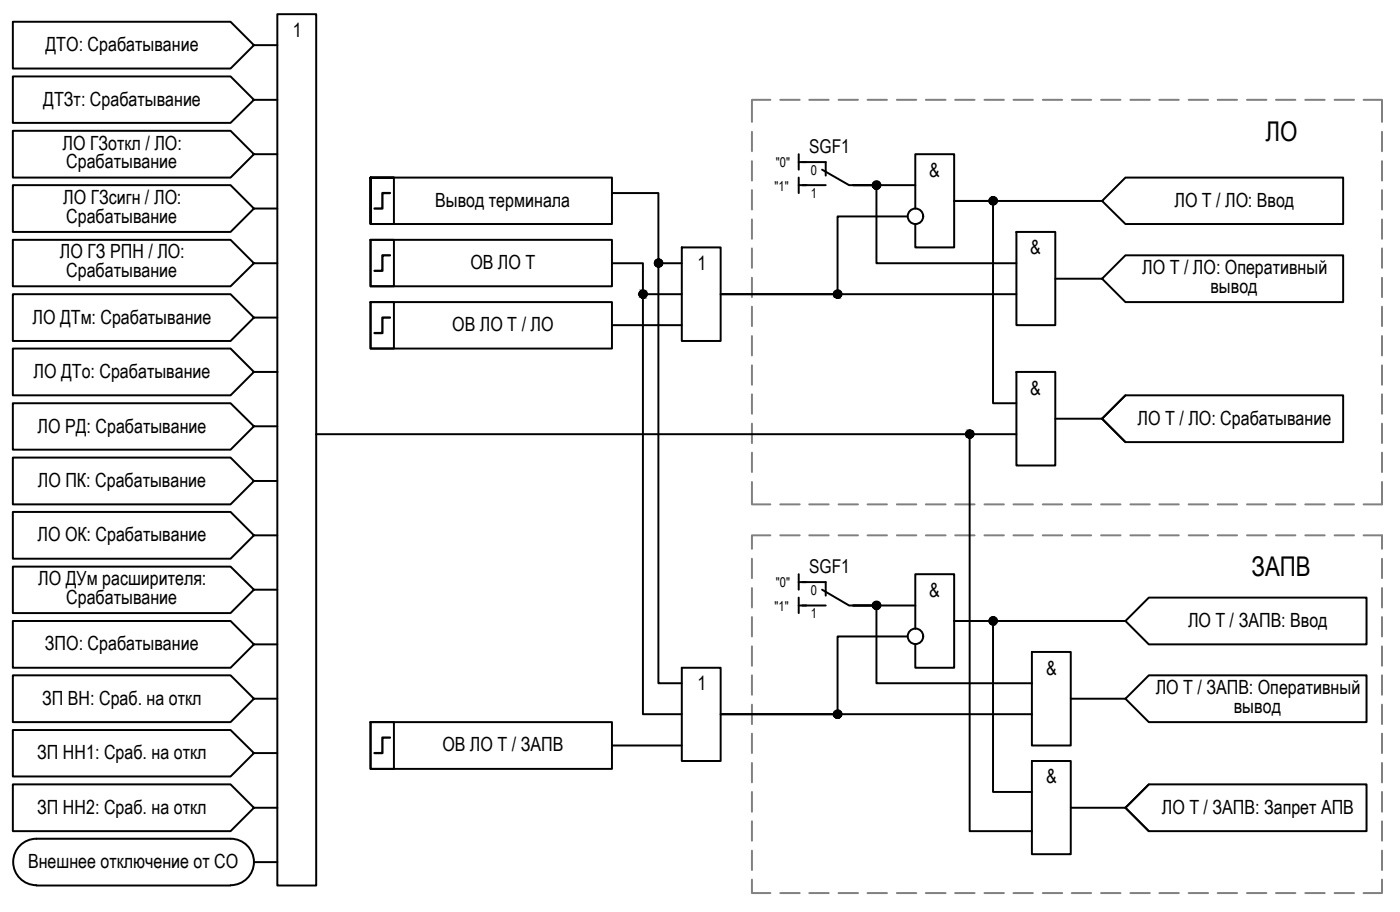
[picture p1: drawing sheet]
<svg xmlns="http://www.w3.org/2000/svg" width="180mm" height="117mm" viewBox="0 0 180 117" stroke-linecap="round" stroke-linejoin="round" font-family="sans-serif">
<!-- layer: 0 -->
<g fill="none" stroke="#808080" stroke-width=".25">
<path d="M96.6 16.9v2.5M99 12.8h-2.4v2.9M100.3 12.8h2.5M104 12.8h2.5M107.8 12.8h2.5M111.5 12.8h2.5M115.3 12.8h2.5M119 12.8h2.5M122.8 12.8h2.5M126.5 12.8h2.5M130.3 12.8h2.5M134 12.8h2.5"/>
<path d="M137.8 12.8h2.5M141.5 12.8h2.5M145.3 12.8h2.5M149 12.8h2.5M152.8 12.8h2.5M156.5 12.8h2.5M160.3 12.8h2.5M164 12.8h2.5M167.8 12.8h2.5M171.5 12.8h2.5M175.3 12.8h2.3v2.9M177.6 16.9v2.5"/>
<path d="M96.6 20.7v2.5M96.6 24.4v2.5M96.6 28.2v2.5M96.6 31.9v2.5M96.6 35.7v2.5M96.6 39.4v2.5M177.6 20.7v2.5M177.6 24.4v2.5M177.6 28.2v2.5M177.6 31.9v2.5M177.6 35.7v2.5M177.6 39.4v2.5"/>
<path d="M96.6 43.2v2.5M96.6 47v2.4M96.6 50.7v2.5M96.6 54.4v2.5M96.6 58.2v2.5M177.6 43.2v2.5M177.6 47v2.4M177.6 50.7v2.5M177.6 54.4v2.5M177.6 58.2v2.5M96.6 61.9v2.9h2.4M96.6 71.8v2.5"/>
<path d="M96.6 75.6v2.5M96.6 79.3v2.5M99 68.8h-2.4v1.7M100.3 64.8h2.5M100.3 68.8h2.5M104 64.8h2.5M104 68.8h2.5M107.8 64.8h2.5M107.8 68.8h2.5M111.5 64.8h2.5M111.5 68.8h2.5M115.3 64.8h2.5"/>
<path d="M115.3 68.8h2.5M119 64.8h2.5M119 68.8h2.5M122.8 64.8h2.5M122.8 68.8h2.5M126.5 64.8h2.5M126.5 68.8h2.5M130.3 64.8h2.5M130.3 68.8h2.5M134 64.8h2.5M134 68.8h2.5M137.8 64.8h2.5"/>
<path d="M137.8 68.8h2.5M141.5 64.8h2.5M141.5 68.8h2.5M145.3 64.8h2.5M145.3 68.8h2.5M149 64.8h2.5M149 68.8h2.5M152.8 64.8h2.5M152.8 68.8h2.5M156.5 64.8h2.5M156.5 68.8h2.5M160.3 64.8h2.5"/>
<path d="M160.3 68.8h2.5M164 64.8h2.5M164 68.8h2.5M167.8 64.8h2.5M167.8 68.8h2.5M171.5 64.8h2.5M171.5 68.8h2.5M175.3 68.8h2.3v1.7M177.6 61.9v2.9h-2.3M177.6 71.8v2.5M177.6 75.6v2.5M177.6 79.3v2.5"/>
<path d="M96.6 83.1v2.5M96.6 86.8v2.5M96.6 90.6v2.5M96.6 94.3v2.5M96.6 98v2.5M177.6 83.1v2.5M177.6 86.8v2.5M177.6 90.6v2.5M177.6 94.3v2.5M177.6 98v2.5M96.6 113v1.8h2.4M96.6 101.8v2.5"/>
<path d="M96.6 105.5v2.5M96.6 109.3v2.5M100.3 114.8h2.5M104 114.8h2.5M107.8 114.8h2.5M111.5 114.8h2.5M115.3 114.8h2.5M119 114.8h2.5M122.8 114.8h2.5M126.5 114.8h2.5M130.3 114.8h2.5M134 114.8h2.5"/>
<path d="M137.8 114.8h2.5M141.5 114.8h2.5M145.3 114.8h2.5M149 114.8h2.5M152.8 114.8h2.5M156.5 114.8h2.5M160.3 114.8h2.5M164 114.8h2.5M167.8 114.8h2.5M171.5 114.8h2.5M177.6 113v1.8h-2.3M177.6 101.8v2.5"/>
<path d="M177.6 105.5v2.5M177.6 109.3v2.5"/>
</g>
<g fill="none" stroke="#000" stroke-width=".25">
<path d="M1.7 2.8h27.9l3 3-3 3h-27.9zM1.7 9.8h27.9l3 3-3 3h-27.9zM1.7 16.8h27.9l3 3-3 3h-27.9zM32.6 5.8h3M32.6 12.8h3M32.6 19.8h3M35.6 1.8h5v112h-5zM102.7 19.8v2M1.7 23.8h27.9l3 3-3 3h-27.9zM1.7 30.8h27.9l3 3-3 3h-27.9zM1.7 37.8h27.9l3 3-3 3h-27.9zM32.6 26.8h3"/>
<path d="M32.6 33.8h3M47.6 38.8h3v6h-3zM47.6 38.8h31.1v6h-31.1zM47.6 30.8h31.1v6h-31.1zM47.6 30.8h3v6h-3zM47.6 22.8v6h3v-6h-3h31.1v6h-31.1zM78.7 33.8h3.9v4h5M78.7 24.8h5.9v9h3M82.6 37.8v54h5M84.6 33.8v54h3M87.6 31.8h5v12h-5zM102.7 22.8v2"/>
<path d="M102.7 20.8h.9M102.7 23.8h.9M116.6 27.8h-8.9v10h-15.1h38M117.6 23.8h-8h3v10h18M117.6 26.8v-7h5v12h-5v-3M130.6 29.8h5v12h-5zM135.6 35.8h6M141.6 25.8l3.1-3h27.9v6h-27.9zM141.6 25.8h-19h5v26h3M144.7 32.8h27.9v6h-27.9l-3.1-3zM1.7 44.8h27.9l3 3-3 3h-27.9zM1.7 51.8h27.9l3 3-3 3h-27.9z"/>
<path d="M1.7 58.8h27.9l3 3-3 3h-27.9zM32.6 40.8h3M32.6 47.8h3M32.6 54.8h3M40.6 55.8h90M78.7 41.8h8.9M124.6 55.8v51h8M130.6 47.8h5v12h-5zM135.6 53.8h6M141.6 53.8l3.1-3h27.9v6h-27.9zM144.7 50.8l-3.1 3 3.1 3M1.7 65.8h27.9l3 3-3 3h-27.9z"/>
<path d="M1.7 72.8h27.9l3 3-3 3h-27.9zM1.7 79.8h27.9l3 3-3 3h-27.9zM32.6 61.8h3M32.6 68.8h3M32.6 75.8h3M102.7 73.8v2M102.7 76.8v2M102.7 74.8h.9M102.7 77.8h.9M117.6 77.8h-8h3v10h20M144.7 79.8l3-3h27.9v6h-27.9zM144.7 79.8h-22.1h5v22h5"/>
<path d="M1.7 86.8h27.9l3 3-3 3h-27.9zM1.7 93.8h27.9l3 3-3 3h-27.9zM32.6 82.8h3M32.6 89.8h3M32.6 96.8h3M47.6 92.8h3v6h-3zM47.6 92.8h31.1v6h-31.1zM78.7 95.8h8.9M87.6 85.8h5v12h-5zM116.6 81.8h-8.9v10h-15.1h40M117.6 80.8v-7h5v12h-5v-3M132.6 97.8h5v12h-5z"/>
<path d="M132.6 83.8h5v12h-5zM137.6 89.8h7.1M144.7 89.8l3-3h27.9v6h-27.9zM1.7 100.8h27.9l3 3-3 3h-27.9zM4.7 107.8h24.9M4.7 113.8h24.9M4.7 107.8a2.98 2.98 0 0 0-3 3 2.98 2.98 0 0 0 3 3M29.7 107.8a2.98 2.98 0 0 1 2.9 3 2.98 2.98 0 0 1-2.9 3M32.6 103.8h3M32.6 110.8h3M137.6 103.8h7.1M144.7 103.8l3-3h27.9v6h-27.9z"/>
<path d="M147.7 100.8l-3 3 3 3"/>
<circle cx="82.7" cy="37.8" r=".49"/>
<circle cx="84.6" cy="33.8" r=".49"/>
<circle cx="107.7" cy="37.8" r=".49"/>
<circle cx="112.7" cy="23.8" r=".49"/>
<circle cx="117.7" cy="27.8" r=".99"/>
<circle cx="127.7" cy="25.8" r=".49"/>
<circle cx="124.7" cy="55.8" r=".49"/>
<circle cx="112.7" cy="77.8" r=".49"/>
<circle cx="127.7" cy="79.8" r=".49"/>
<circle cx="107.7" cy="91.8" r=".49"/>
<circle cx="117.7" cy="81.8" r=".99"/>
</g>
<path d="M50.1 32.8h-1v2h-1M50.1 24.8h-1v2h-1M50.1 40.8h-1v2h-1M50.1 94.8h-1v2h-1" fill="none" stroke="#000" stroke-width=".3"/>
<path d="M103.1 20.8h3v1.8M103.1 23.8h3M105.7 21.8l3.4 2h3M103.1 74.8h3v1.7M103.1 77.8h3M105.7 75.8l3.4 2h3" fill="none" stroke="#000" stroke-width=".25"/>
<!-- layer: 0 -->
<g fill="#000" stroke="#000" stroke-width=".13">
<path d="M82.6 38.3h.2zM82.6 37.3h.1zM84.5 34.3h.3zM84.6 33.3h.1zM107.5 38.3h.3zM107.5 37.3h.3zM107.6 37.3h.1zM112.3 24.2h.7zM112.5 24.3h.3zM112.6 23.3h.1zM127.6 26.3h.2zM127.6 25.3h.1z"/>
<path d="M124.5 56.3h.3zM124.6 55.3h.1zM112.5 78.3h.3zM112.6 77.3h.1zM127.6 79.3h.1zM107.4 91.4h.6zM107.5 91.3h.3zM107.5 92.3h.3zM107.6 91.3h.1zM127.6 80.3h.2z"/>
<path d="M82.6 38.3h.1zM82.6 38.3h.1z"/>
<path d="M82.6 37.3h.2zM82.6 37.3h.2z"/>
<path d="M82.6 37.3h.2zM82.5 37.3h.3z"/>
<path d="M82.5 37.3h.3zM82.4 37.3h.4z"/>
<path d="M82.5 38.3h.3zM82.5 38.3h.3z"/>
<path d="M82.4 37.3l.5 .1zM82.4 37.3l.5 .1z"/>
<path d="M82.4 38.3h.4zM82.4 38.3h.4z"/>
<path d="M82.4 37.4h.5zM82.3 37.4h.6z"/>
<path d="M82.4 38.2h.5zM82.4 38.2l.4 .1z"/>
<path d="M82.3 37.4h.7zM82.3 37.4h.7z"/>
<path d="M82.3 38.2h.6zM82.3 38.2h.6z"/>
<path d="M82.3 37.4l.7 .1zM82.3 37.4l.7 .1z"/>
<path d="M82.3 38.2h.7zM82.3 38.2h.6z"/>
<path d="M82.3 37.5h.7zM82.3 37.5h.7z"/>
<path d="M82.3 37.5l.8 .1zM82.3 37.5l.8 .1z"/>
<path d="M82.3 38.1h.7zM82.3 38.1h.7z"/>
<path d="M82.3 38.1h.7zM82.3 38.1l.7 .1z"/>
<path d="M82.2 37.6h.9zM82.2 37.6h.9z"/>
<path d="M82.2 38.1h.9zM82.2 38.1h.8z"/>
<path d="M82.2 37.6h.9zM82.2 37.6h.9z"/>
<path d="M82.2 37.6l.9 .1zM82.2 37.6l.9 .1z"/>
<path d="M82.2 37.7h.9zM82.2 37.7h.9z"/>
<path d="M82.2 37.9l.9 .1zM82.2 37.9l.9 .1z"/>
<path d="M82.2 38h.9zM82.2 38h.9z"/>
<path d="M82.2 38h.9zM82.2 38l.9 .1z"/>
<path d="M82.2 37.7l.9 .1zM82.1 37.8h1z"/>
<path d="M82.1 37.8h1zM82.1 37.8h1z"/>
<path d="M82.1 37.8h1zM82.1 37.8h1z"/>
<path d="M82.1 37.8l1 .1zM82.1 37.8l1 .1z"/>
<path d="M82.2 37.9h.9zM82.2 37.9h.9z"/>
<path d="M84.5 34.3h.2zM84.6 34.3h.1z"/>
<path d="M84.6 33.3h.2zM84.5 33.3h.3z"/>
<path d="M84.5 33.3h.3zM84.5 33.3h.3z"/>
<path d="M84.5 33.3l.3 .1zM84.5 33.3l.3 .1z"/>
<path d="M84.5 34.3h.3zM84.5 34.3h.3z"/>
<path d="M84.5 33.4h.4zM84.4 33.4h.5z"/>
<path d="M84.5 34.3h.3zM84.5 34.3h.3z"/>
<path d="M84.4 33.4h.5zM84.4 33.4h.5z"/>
<path d="M84.4 34.3h.5zM84.4 34.3h.4z"/>
<path d="M84.4 33.4h.6zM84.4 33.4h.6z"/>
<path d="M84.4 34.2h.5zM84.4 34.2l.5 .1z"/>
<path d="M84.3 33.4h.7zM84.3 33.4h.7z"/>
<path d="M84.3 34.2h.7zM84.3 34.2h.6z"/>
<path d="M84.3 33.4l.7 .1zM84.3 33.4l.7 .1z"/>
<path d="M84.3 34.2h.7zM84.3 34.2h.7z"/>
<path d="M84.2 33.5h.8zM84.2 33.5h.8z"/>
<path d="M84.2 33.5l.9 .1zM84.2 33.5l.9 .1z"/>
<path d="M84.2 34.1h.8zM84.2 34.1h.8z"/>
<path d="M84.2 34.1h.8zM84.2 34.1l.8 .1z"/>
<path d="M84.2 33.6h.9zM84.2 33.6h.9z"/>
<path d="M84.2 33.6l.9 .1zM84.2 33.6l.9 .1z"/>
<path d="M84.2 34h.9zM84.2 34h.9z"/>
<path d="M84.2 34h.9zM84.2 34l.8 .1z"/>
<path d="M84.2 33.7h.9zM84.2 33.7h.9z"/>
<path d="M84.2 33.7h.9zM84.2 33.7h.9z"/>
<path d="M84.2 33.7l.9 .1v-.1zM84.2 33.7l.9 .1h-.9z"/>
<path d="M84.2 33.8l.9 .1zM84.2 33.8l.9 .1z"/>
<path d="M84.2 33.9h.9zM84.2 33.9h.9z"/>
<path d="M84.2 33.9l.9 .1zM84.2 33.9l.9 .1z"/>
<path d="M84.2 34h.9zM84.2 34h.9z"/>
<path d="M107.5 38.3h.2zM107.6 38.3h.1z"/>
<path d="M107.6 37.3h.2zM107.6 37.3h.2zM107.5 37.3h.3z"/>
<path d="M107.5 37.3h.4zM107.4 37.3h.5z"/>
<path d="M107.4 37.3l.5 .1zM107.4 37.3l.5 .1z"/>
<path d="M107.4 38.3h.5zM107.4 38.3h.4zM107.5 38.3h.3z"/>
<path d="M107.4 37.4h.6zM107.4 37.4h.6z"/>
<path d="M107.4 38.2h.5zM107.4 38.2l.5 .1z"/>
<path d="M107.4 37.4h.6zM107.4 37.4h.6z"/>
<path d="M107.3 37.4l.7 .1zM107.3 37.4l.7 .1z"/>
<path d="M107.3 38.2h.7zM107.3 38.2h.7z"/>
<path d="M107.4 38.2h.6zM107.4 38.2h.5z"/>
<path d="M107.3 37.5h.7zM107.2 37.5h.8z"/>
<path d="M107.3 38.1h.7zM107.3 38.1l.7 .1z"/>
<path d="M107.2 37.5l.9 .1zM107.2 37.5l.9 .1z"/>
<path d="M107.2 38.1h.8zM107.2 38.1h.8z"/>
<path d="M107.2 37.6h.9zM107.2 37.6h.9z"/>
<path d="M107.2 37.6h.9zM107.2 37.6h.9z"/>
<path d="M107.2 38l.9 .1zM107.2 38l.9 .1z"/>
<path d="M107.2 38.1h.9zM107.2 38.1h.8z"/>
<path d="M107.2 37.6l.9 .1zM107.2 37.6l.9 .1z"/>
<path d="M107.1 37.7h1zM107.1 37.7h1z"/>
<path d="M107.1 37.7l1 .1zM107.1 37.7l1 .1z"/>
<path d="M107.1 37.8h1.1zM107.1 37.8h1.1z"/>
<path d="M107.1 37.8l1 .1zM107.1 37.8l1 .1z"/>
<path d="M107.1 37.9h1zM107.1 37.9h1z"/>
<path d="M107.1 37.9l1 .1zM107.1 37.9l1 .1z"/>
<path d="M107.2 38h.9zM107.2 38h.9z"/>
<path d="M107.1 37.8h1.1zM107.1 37.8h1z"/>
<path d="M112.5 24.3h.2zM112.6 24.3h.1z"/>
<path d="M112.6 23.3h.2zM112.5 23.3h.3z"/>
<path d="M112.5 23.3h.3zM112.5 23.3h.3z"/>
<path d="M112.5 23.3l.4 .1zM112.5 23.3l.4 .1z"/>
<path d="M112.5 24.3h.3zM112.5 24.3h.3z"/>
<path d="M112.4 23.4h.5zM112.4 23.4h.5z"/>
<path d="M112.4 24.3h.5zM112.4 24.3h.4z"/>
<path d="M112.4 23.4h.5zM112.4 23.4h.5z"/>
<path d="M112.4 24.3h.5zM112.4 24.3h.5z"/>
<path d="M112.4 23.4h.6zM112.3 23.4h.7z"/>
<path d="M112.4 24.2h.5zM112.4 24.2l.5 .1z"/>
<path d="M112.3 23.4l.7 .1zM112.3 23.4l.7 .1z"/>
<path d="M112.3 23.5h.7zM112.3 23.5h.7z"/>
<path d="M112.3 24.2h.7zM112.3 24.2h.6z"/>
<path d="M112.3 23.5h.8zM112.3 23.5h.8z"/>
<path d="M112.3 24.1h.7zM112.3 24.1l.7 .1zM112.3 24.2h.7z"/>
<path d="M112.2 23.5l.9 .1zM112.2 23.5l.9 .1z"/>
<path d="M112.2 23.6h.9zM112.2 23.6h.9z"/>
<path d="M112.2 24l.9 .1zM112.2 24l.9 .1z"/>
<path d="M112.2 24.1h.9zM112.2 24.1h.8z"/>
<path d="M112.2 23.6l.9 .1zM112.2 23.6l.9 .1z"/>
<path d="M112.2 23.7h.9zM112.2 23.7h.9z"/>
<path d="M112.1 23.7l1.1 .1zM112.1 23.7l1.1 .1z"/>
<path d="M112.1 23.9l1 .1zM112.1 23.9l1 .1z"/>
<path d="M112.2 24h.9zM112.2 24h.9z"/>
<path d="M112.2 24h.9zM112.2 24h.9z"/>
<path d="M112.1 23.8h1.1zM112.1 23.8h1.1z"/>
<path d="M112.1 23.8l1.1 .1v-.1zM112.1 23.8l1.1 .1h-1.1z"/>
<path d="M112.1 23.9h1.1zM112.1 23.9h1z"/>
<path d="M127.6 25.3h.2zM127.6 25.3h.2z"/>
<path d="M127.6 26.3h.1zM127.6 26.3h.1z"/>
<path d="M127.6 25.3h.2zM127.5 25.3h.3z"/>
<path d="M127.5 25.3l.3 .1zM127.5 25.3l.3 .1z"/>
<path d="M127.5 26.3h.3zM127.5 26.3h.3z"/>
<path d="M127.4 25.4h.5zM127.4 25.4h.5z"/>
<path d="M127.4 26.2h.4zM127.4 26.2l.4 .1z"/>
<path d="M127.4 25.4h.5zM127.4 25.4h.5z"/>
<path d="M127.4 26.2h.5zM127.4 26.2h.4z"/>
<path d="M127.3 25.4h.7zM127.3 25.4h.7z"/>
<path d="M127.3 26.2h.6zM127.3 26.2h.6z"/>
<path d="M127.3 26.2h.7zM127.3 26.2h.6z"/>
<path d="M127.3 25.4h.7zM127.3 25.4h.7z"/>
<path d="M127.3 25.4l.7 .1zM127.3 25.5h.7z"/>
<path d="M127.3 25.5h.8zM127.3 25.5h.8z"/>
<path d="M127.3 26.1l.7 .1zM127.3 26.1l.7 .1z"/>
<path d="M127.3 26.2h.7zM127.3 26.2h.7z"/>
<path d="M127.2 25.5l.9 .1zM127.2 25.5l.9 .1z"/>
<path d="M127.2 26.1h.9zM127.2 26.1h.8z"/>
<path d="M127.2 25.6h.9zM127.2 25.6h.9z"/>
<path d="M127.2 25.6l.9 .1zM127.2 25.6l.9 .1z"/>
<path d="M127.2 25.7h.9zM127.2 25.7h.9z"/>
<path d="M127.2 26h.9zM127.2 26h.9z"/>
<path d="M127.2 26h.9zM127.2 26h.9z"/>
<path d="M127.2 26h.9zM127.2 26l.9 .1z"/>
<path d="M127.2 25.7h.9zM127.2 25.7h.9z"/>
<path d="M127.1 25.7l1 .1v-.1zM127.1 25.7l1 .1h-1z"/>
<path d="M127.1 25.8l1 .1zM127.1 25.8l1 .1z"/>
<path d="M127.1 25.9h1zM127.1 25.9h1z"/>
<path d="M127.2 25.9h.9zM127.2 25.9l.9 .1z"/>
<path d="M124.5 56.3h.2zM124.6 56.3h.1z"/>
<path d="M124.6 55.3h.2zM124.6 55.3h.2z"/>
<path d="M124.5 55.3h.3zM124.5 55.3h.3z"/>
<path d="M124.5 56.3h.3zM124.5 56.3h.3z"/>
<path d="M124.5 56.3h.3zM124.5 56.3h.3z"/>
<path d="M124.5 55.3h.3zM124.5 55.3h.3z"/>
<path d="M124.5 55.3l.4 .1zM124.4 55.4h.5z"/>
<path d="M124.4 56.2h.5zM124.4 56.2h.5z"/>
<path d="M124.4 56.2h.5zM124.4 56.2l.4 .1z"/>
<path d="M124.4 55.4h.5zM124.4 55.4h.5z"/>
<path d="M124.4 55.4h.6zM124.4 55.4h.6z"/>
<path d="M124.3 55.4l.7 .1zM124.3 55.4l.7 .1z"/>
<path d="M124.3 56.2h.7zM124.3 56.2h.6z"/>
<path d="M124.3 55.5h.8zM124.3 55.5h.8z"/>
<path d="M124.3 56.1h.7zM124.3 56.1l.7 .1z"/>
<path d="M124.2 55.5h.9zM124.2 55.5h.9z"/>
<path d="M124.2 55.5l.9 .1zM124.2 55.5l.9 .1z"/>
<path d="M124.2 56.1h.9zM124.2 56.1h.9z"/>
<path d="M124.2 56.1h.9zM124.2 56.1h.9z"/>
<path d="M124.2 56.1h.9zM124.2 56.1h.8z"/>
<path d="M124.2 55.6h.9zM124.2 55.6h.9z"/>
<path d="M124.2 55.6l.9 .1zM124.2 55.6l.9 .1z"/>
<path d="M124.2 56l.9 .1v-.1zM124.2 56l.9 .1h-.9z"/>
<path d="M124.2 55.7h.9zM124.2 55.7h.9z"/>
<path d="M124.2 55.7l.9 .1zM124.2 55.7l.9 .1z"/>
<path d="M124.2 55.8h.9zM124.2 55.8h.9z"/>
<path d="M124.2 55.8h.9zM124.2 55.8h.9z"/>
<path d="M124.2 55.8l.9 .1zM124.2 55.8l.9 .1z"/>
<path d="M124.2 55.9h.9zM124.2 55.9h.9z"/>
<path d="M124.2 55.9h.9zM124.2 55.9l.9 .1z"/>
<path d="M112.5 78.3h.2zM112.6 78.3h.1z"/>
<path d="M112.6 77.3h.2zM112.5 77.3h.3z"/>
<path d="M112.5 77.3h.3zM112.5 77.3h.3z"/>
<path d="M112.5 77.3h.4zM112.4 77.3h.5z"/>
<path d="M112.5 78.3h.3zM112.5 78.3h.3z"/>
<path d="M112.4 77.3h.5zM112.4 77.3h.5z"/>
<path d="M112.4 78.2h.5zM112.4 78.2l.4 .1z"/>
<path d="M112.4 77.3l.5 .1zM112.4 77.3l.5 .1z"/>
<path d="M112.4 78.2h.5zM112.4 78.2h.5z"/>
<path d="M112.4 77.4h.6zM112.3 77.4h.7z"/>
<path d="M112.4 78.2h.5zM112.4 78.2h.5z"/>
<path d="M112.3 77.4l.7 .1zM112.3 77.4l.7 .1z"/>
<path d="M112.3 78.1l.7 .1zM112.3 78.1l.7 .1z"/>
<path d="M112.3 78.2h.7zM112.3 78.2h.6z"/>
<path d="M112.3 77.5h.7zM112.3 77.5h.7z"/>
<path d="M112.3 77.5h.8zM112.3 77.5h.8z"/>
<path d="M112.3 78.1h.7zM112.3 78.1h.7z"/>
<path d="M112.2 77.5l.9 .1zM112.2 77.5l.9 .1z"/>
<path d="M112.2 77.6h.9zM112.2 77.6h.9z"/>
<path d="M112.2 78l.9 .1zM112.2 78l.9 .1z"/>
<path d="M112.2 78.1h.9zM112.2 78.1h.8z"/>
<path d="M112.2 77.6h.9zM112.2 77.6h.9z"/>
<path d="M112.2 77.6l.9 .1zM112.2 77.6l.9 .1z"/>
<path d="M112.1 77.7l1.1 .1-.1-.1zM112.1 77.7l1.1 .1h-1.1z"/>
<path d="M112.1 77.9h1zM112.1 77.9h1z"/>
<path d="M112.2 77.9l.9 .1zM112.2 77.9l.9 .1z"/>
<path d="M112.2 78h.9zM112.2 78h.9z"/>
<path d="M112.1 77.8h1.1zM112.1 77.8h1.1z"/>
<path d="M112.1 77.8l1.1 .1zM112.1 77.8l1.1 .1z"/>
<path d="M112.1 77.9h1.1zM112.1 77.9h1z"/>
<path d="M127.6 79.3h.2zM127.6 79.3h.2z"/>
<path d="M127.6 79.3h.2zM127.5 79.3h.3z"/>
<path d="M127.5 79.3h.3zM127.4 79.3h.4z"/>
<path d="M127.4 79.3l.5 .1zM127.4 79.3l.5 .1z"/>
<path d="M127.4 79.4h.5zM127.3 79.4h.6z"/>
<path d="M127.3 79.4h.7zM127.3 79.4h.7z"/>
<path d="M127.3 79.4l.7 .1zM127.3 79.4l.7 .1z"/>
<path d="M127.3 79.5h.7zM127.3 79.5h.7z"/>
<path d="M127.3 79.5h.8zM127.3 79.5h.8z"/>
<path d="M127.2 79.5h.9zM127.2 79.5h.9z"/>
<path d="M127.2 79.5l.9 .1v-.1zM127.2 79.5l.9 .1h-.9z"/>
<path d="M127.2 79.6l.9 .1zM127.2 79.6l.9 .1z"/>
<path d="M127.2 79.7h.9zM127.2 79.7h.9z"/>
<path d="M127.2 79.9l.9 .1zM127.2 79.9l.9 .1z"/>
<path d="M127.2 80h.9zM127.2 80h.9z"/>
<path d="M127.2 79.7l.9 .1zM127.2 79.7l.9 .1z"/>
<path d="M127.1 79.8h1zM127.1 79.8h1z"/>
<path d="M127.1 79.8h1zM127.1 79.8h1z"/>
<path d="M127.1 79.8l1 .1zM127.1 79.8l1 .1z"/>
<path d="M127.2 79.9h.9zM127.2 79.9h.9z"/>
<path d="M107.5 92.3h.2zM107.6 92.3h.1z"/>
<path d="M107.6 91.3h.2zM107.5 91.3h.3zM107.5 91.3h.3z"/>
<path d="M107.5 91.3l.4 .1zM107.5 91.3l.4 .1z"/>
<path d="M107.5 92.2l.3 .1zM107.5 92.2l.3 .1z"/>
<path d="M107.4 91.4h.5zM107.4 91.4h.5z"/>
<path d="M107.4 92.2h.5zM107.4 92.2h.4z"/>
<path d="M107.4 91.4h.6zM107.4 91.4h.6zM107.3 91.4h.7z"/>
<path d="M107.4 92.2h.5zM107.4 92.2h.5z"/>
<path d="M107.3 91.4h.7zM107.3 91.4h.7z"/>
<path d="M107.3 92.2h.7zM107.3 92.2h.7z"/>
<path d="M107.4 92.2h.6zM107.4 92.2h.5z"/>
<path d="M107.3 91.4l.7 .1zM107.2 91.5h.8z"/>
<path d="M107.3 92.1h.7zM107.3 92.1l.7 .1z"/>
<path d="M107.2 91.5h.9zM107.2 91.5h.9z"/>
<path d="M107.2 92.1h.8zM107.2 92.1h.8z"/>
<path d="M107.2 91.5l.9 .1zM107.2 91.5l.9 .1z"/>
<path d="M107.2 91.6h.9zM107.2 91.6h.9z"/>
<path d="M107.2 92l.9 .1zM107.2 92l.9 .1z"/>
<path d="M107.2 92.1h.9zM107.2 92.1h.8z"/>
<path d="M107.2 91.6l.9 .1zM107.2 91.6l.9 .1z"/>
<path d="M107.1 91.7h1zM107.1 91.7h1z"/>
<path d="M107.1 91.7h1zM107.1 91.7h1z"/>
<path d="M107.1 91.7l1.1 .1zM107.1 91.7l1.1 .1z"/>
<path d="M107.1 91.8l1 .1v-.1zM107.1 91.8l1 .1h-1z"/>
<path d="M107.1 91.9l1 .1zM107.1 91.9l1 .1z"/>
<path d="M107.1 92h1zM107.1 92h1z"/>
<path d="M107.2 92h.9zM107.2 92h.9z"/>
<path d="M107.1 91.8h1.1zM107.1 91.8h1z"/>
<path d="M127.6 80.3h.1zM127.6 80.3h.1z"/>
<path d="M127.5 80.3h.3zM127.5 80.3h.3z"/>
<path d="M127.4 80.3h.4zM127.4 80.3h.4z"/>
<path d="M127.4 80.2h.5zM127.4 80.2l.4 .1z"/>
<path d="M127.3 80.2h.6zM127.3 80.2h.6z"/>
<path d="M127.3 80.2h.7zM127.3 80.2h.6z"/>
<path d="M127.3 80.1h.7zM127.3 80.1h.7z"/>
<path d="M127.3 80.1h.7zM127.3 80.1l.7 .1z"/>
<path d="M127.2 80.1h.9zM127.2 80.1h.8z"/>
<path d="M127.2 80h.9zM127.2 80l.9 .1z"/>
</g>
<g font-size="3.5">
<text x="162.6" y="18.1">ЛО</text>
<text x="160.9" y="74">ЗАПВ</text>
</g>
<g font-size="2.5">
<text x="37.6" y="4.7">1</text>
<text x="5.8" y="6.6">ДТО: Срабатывание</text>
<text x="5.5" y="13.6">ДТЗт: Срабатывание</text>
<text x="8" y="19.2">ЛО ГЗоткл / ЛО:</text>
<text x="8.5" y="21.6">Срабатывание</text>
<text x="119.4" y="22.7">&amp;</text>
<text x="8.1" y="26.2">ЛО ГЗсигн / ЛО:</text>
<text x="8.5" y="28.7">Срабатывание</text>
<text x="55.9" y="26.5">Вывод терминала</text>
<text x="151" y="26.5">ЛО Т / ЛО: Ввод</text>
<text x="7.7" y="33.2">ЛО ГЗ РПН / ЛО:</text>
<text x="8.5" y="35.6">Срабатывание</text>
<text x="60.5" y="34.6">ОВ ЛО Т</text>
<text x="89.7" y="34.7">1</text>
<text x="132.4" y="32.7">&amp;</text>
<text x="146.8" y="35.2">ЛО Т / ЛО: Оперативный</text>
<text x="4.2" y="41.6">ЛО ДТм: Срабатывание</text>
<text x="155.6" y="37.6">вывод</text>
<text x="58.1" y="42.6">ОВ ЛО Т / ЛО</text>
<text x="4.3" y="48.6">ЛО ДТо: Срабатывание</text>
<text x="132.4" y="50.7">&amp;</text>
<text x="4.8" y="55.6">ЛО РД: Срабатывание</text>
<text x="146.2" y="54.6">ЛО Т / ЛО: Срабатывание</text>
<text x="4.9" y="62.6">ЛО ПК: Срабатывание</text>
<text x="4.8" y="69.6">ЛО ОК: Срабатывание</text>
<text x="4.9" y="75.2">ЛО ДУм расширителя:</text>
<text x="8.5" y="77.6">Срабатывание</text>
<text x="119.4" y="76.7">&amp;</text>
<text x="5.8" y="83.6">ЗПО: Срабатывание</text>
<text x="152.7" y="80.5">ЛО Т / ЗАПВ: Ввод</text>
<text x="89.7" y="88.7">1</text>
<text x="134.5" y="86.7">&amp;</text>
<text x="148.5" y="89.2">ЛО Т / ЗАПВ: Оперативный</text>
<text x="5.4" y="90.6">ЗП ВН: Сраб. на откл</text>
<text x="158.6" y="91.6">вывод</text>
<text x="4.8" y="97.6">ЗП НН1: Сраб. на откл</text>
<text x="56.9" y="96.6">ОВ ЛО Т / ЗАПВ</text>
<text x="134.5" y="100.7">&amp;</text>
<text x="4.8" y="104.6">ЗП НН2: Сраб. на откл</text>
<text x="149.4" y="104.6">ЛО Т / ЗАПВ: Запрет АПВ</text>
<text x="3.6" y="111.6">Внешнее отключение от СО</text>
</g>
<g font-size="2.4">
<text x="104" y="19.7">SGF1</text>
<text x="104" y="73.7">SGF1</text>
</g>
<g font-size="1.7">
<text x="99.7" y="21.4">&quot;0&quot;</text>
<text x="104.2" y="22.4">0</text>
<text x="99.6" y="24.6">&quot;1&quot;</text>
<text x="104.2" y="25.4">1</text>
<text x="99.7" y="75.4">&quot;0&quot;</text>
<text x="104.2" y="76.4">0</text>
<text x="99.6" y="78.6">&quot;1&quot;</text>
<text x="104.2" y="79.4">1</text>
</g>
</svg>
